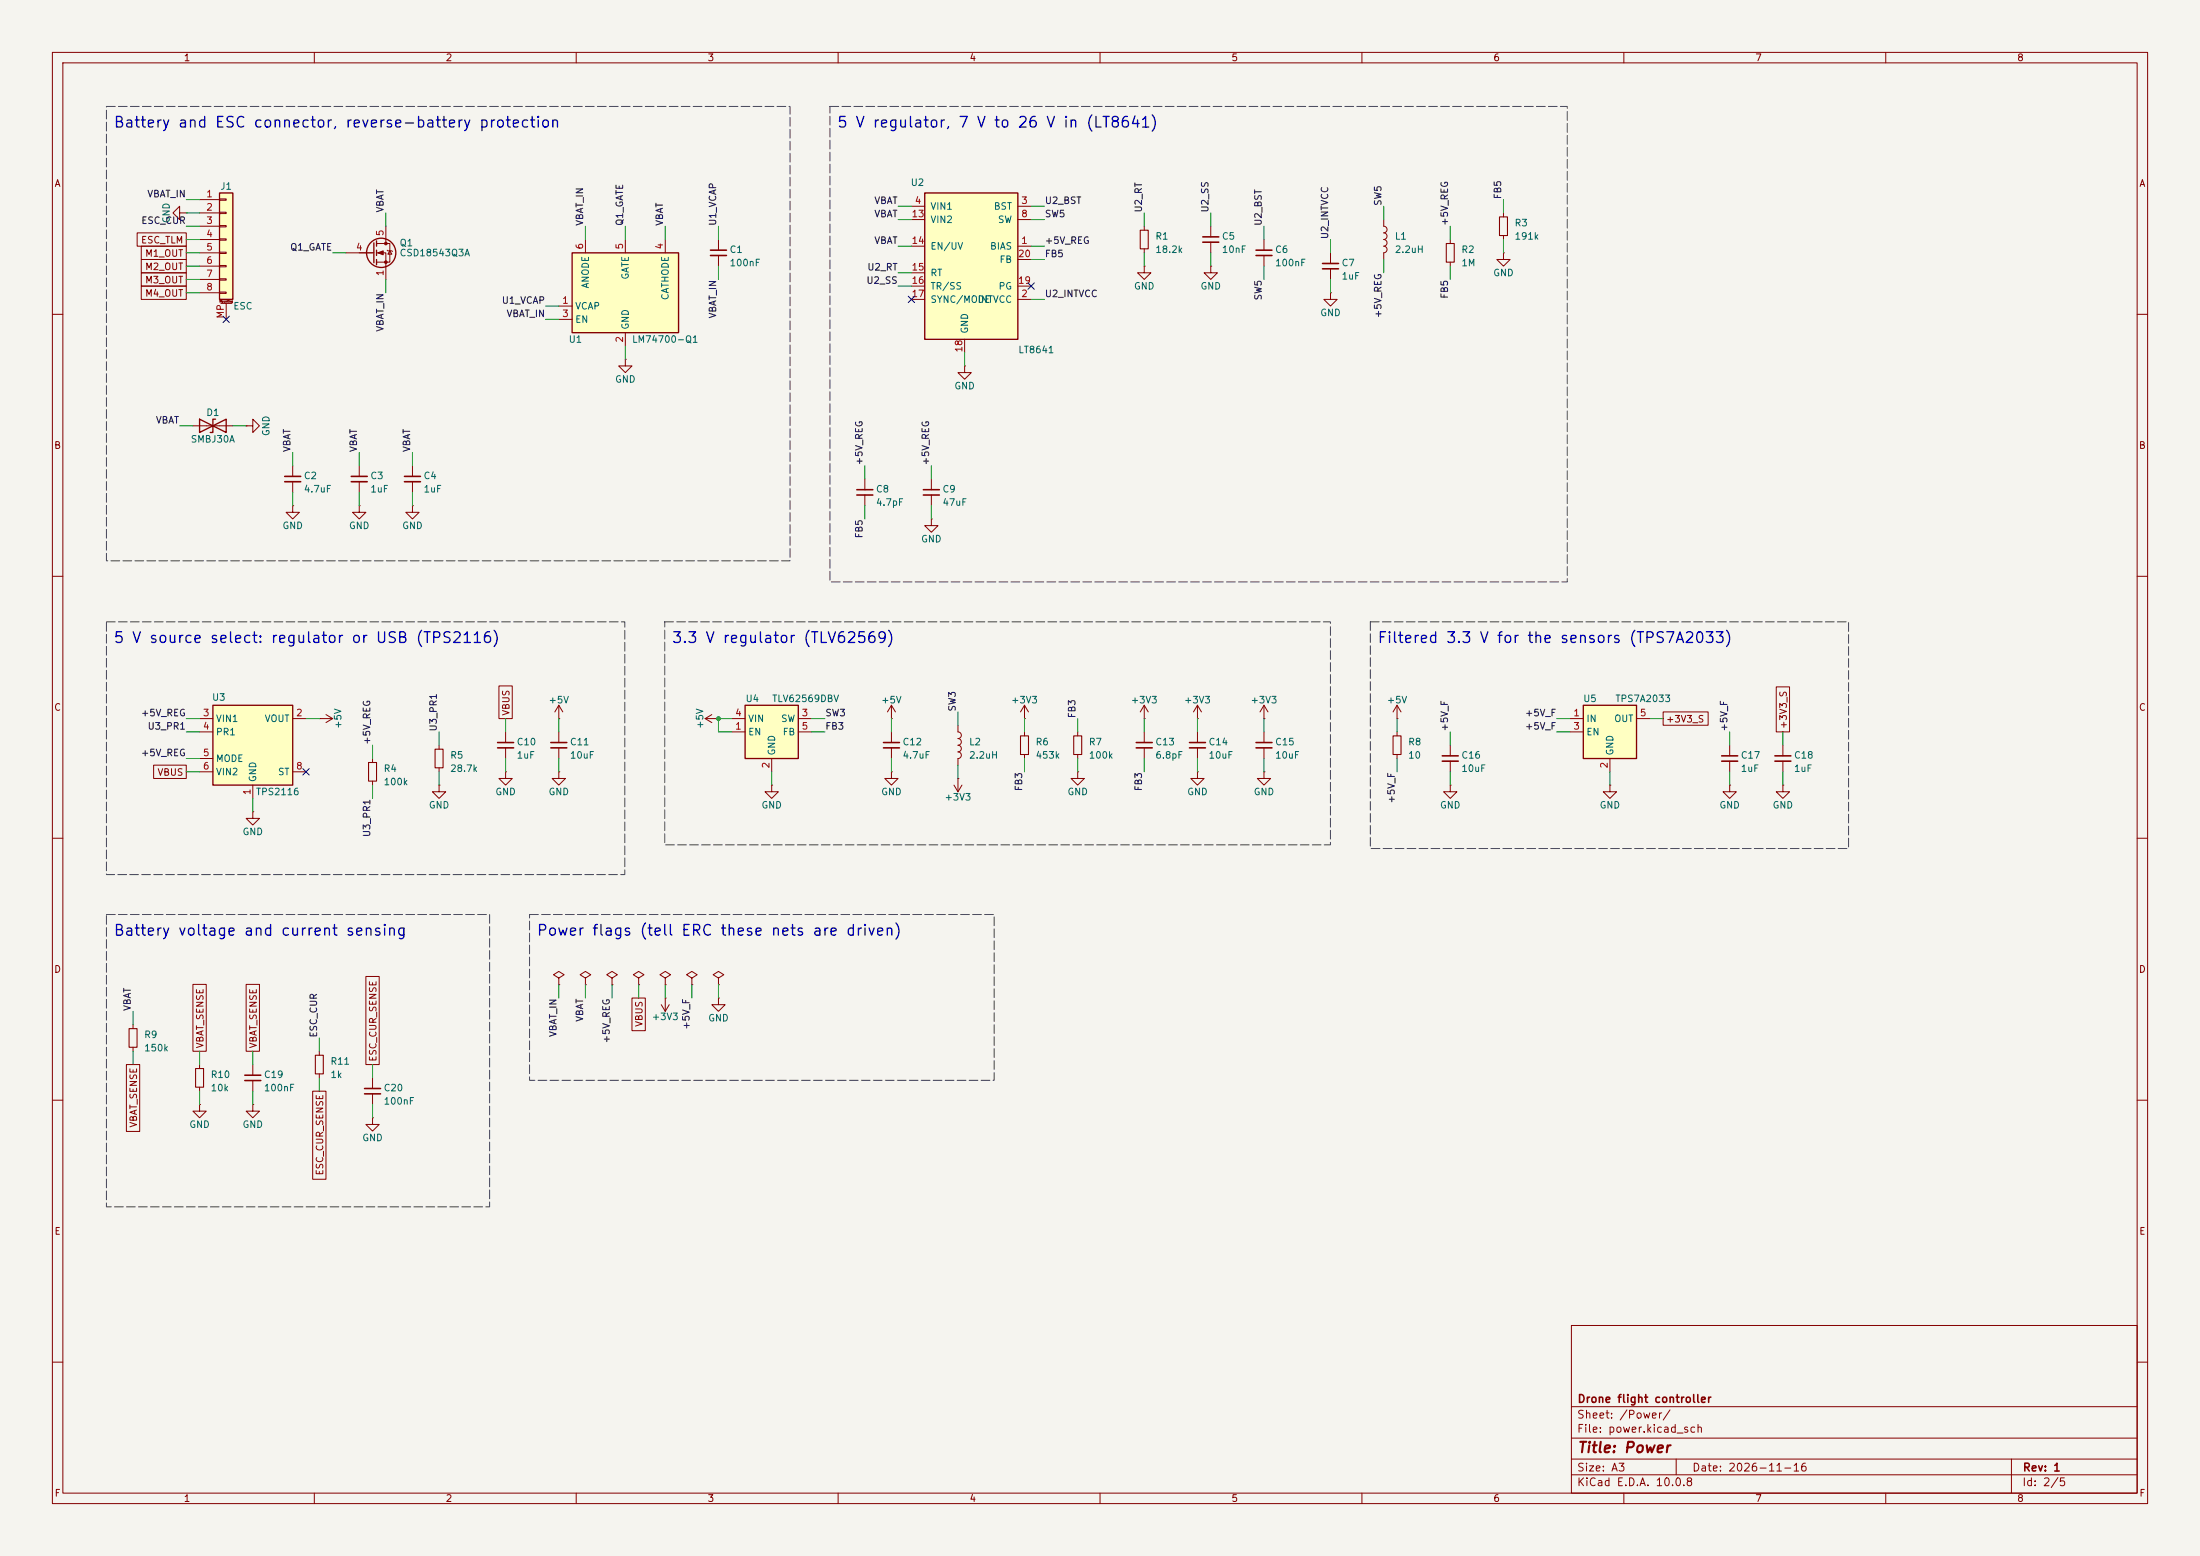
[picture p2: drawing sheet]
<svg xmlns="http://www.w3.org/2000/svg" width="420mm" height="297mm" viewBox="0 0 420 297" stroke-linecap="round" stroke-linejoin="round" font-family="sans-serif">
<path d="M0 0h420v297h-420z" fill="#f5f4ef" stroke="#f5f4ef" stroke-width=".19"/>
<g fill="none" stroke="#840000" stroke-width=".19">
<path d="M10 10h400v277h-400zM12 12h396v273h-396zM60 10v2M110 10v2M160 10v2M210 10v2M260 10v2M310 10v2M360 10v2M231.1 50.8v1.3h1.3l-1.3 1.2-1.2-1.2h1.2M231.1 50.8h.1M10 60h2"/>
<path d="M408 60h2M10 110h2M408 110h2M134.6 137.2l1.3 .7M134.6 137.2h2.6M135.9 136.4l-1.3 .8M137.2 137.2h.1M170.2 139.7v2M195.6 139.7v.8M266.7 139.7v.8M10 160h2M170.2 147.3v1.3h1.2l-1.2 1.3-1.3-1.3h1.3"/>
<path d="M170.2 147.3h.1M170.2 142.7v2.1M195.6 144v.8M266.7 144v.8M408 160h2M10 210h2M408 210h2M300 253h108v32h-108zM10 260h2M300 278.5h108M300 274.5h108M300 268.5h108"/>
<path d="M320 278.5v3M384 278.5v6.5M408 260h2M60 285v2M110 285v2M160 285v2M210 285v2M260 285v2M300 281.5h108M310 285v2M360 285v2"/>
</g>
<path d="M194.8 140.5h1.5v3.5h-1.5zM265.9 140.5h1.6v3.5h-1.6z" fill="none" stroke="#840000" stroke-width=".2"/>
<path d="M168.7 141.7h3M168.7 142.7h3" fill="none" stroke="#840000" stroke-width=".3"/>
<path d="M142.2 134.6h10.2v10.2h-10.2z" fill="#ffffc2"/>
<path d="M142.2 134.6h10.2v10.2h-10.2z" fill="none" stroke="#840000" stroke-width=".25"/>
<path d="M137.2 45.7v2.1M137.2 48.8v2M139.7 139.7h2.5M139.7 137.2h2.5M152.4 139.7h2.5M152.4 137.2h2.5M147.3 144.8v2.5M276.9 149.9v1.2h1.2l-1.2 1.3-1.3-1.3h1.3M276.9 149.9h.1M38.1 210.8v1.3h1.3l-1.3 1.3-1.3-1.3h1.3M38.1 210.8h.1" fill="none" stroke="#840000" stroke-width=".19"/>
<path d="M135.6 47.8h3.1M135.6 48.8h3.1" fill="none" stroke="#840000" stroke-width=".3"/>
<path d="M302.3 134.6h10.1v10.2h-10.1z" fill="#ffffc2"/>
<path d="M302.3 134.6h10.1v10.2h-10.1z" fill="none" stroke="#840000" stroke-width=".25"/>
<g fill="none" stroke="#840000" stroke-width=".19">
<path d="M218.4 50.8v1.3h1.3l-1.3 1.2-1.2-1.2h1.2M218.4 50.8h.1M218.4 43.2v.7M218.4 47.5v.8M170.2 137.2h.1M170.2 134.6l-.8 1.3M170.2 134.6l.7 1.3M170.2 134.6v2.6M205.7 139.7v.8M228.6 137.2h.1M228.6 134.6l-.8 1.3M228.6 134.6l.8 1.3"/>
<path d="M228.6 134.6v2.6M266.7 137.2h.1M266.7 134.6l-.8 1.3M266.7 134.6l.8 1.3M266.7 134.6v2.6M299.7 137.2h2.6M299.7 139.7h2.6M312.4 137.2h2.6M205.7 147.3v1.3h1.3l-1.3 1.3-1.2-1.3h1.2M205.7 147.3h.1M205.7 144v.8M241.3 147.3v1.3h1.3l-1.3 1.3-1.3-1.3h1.3"/>
<path d="M241.3 147.3h.1M276.9 142.2v2.1M276.9 145.3v2M307.3 149.9v1.2h1.3l-1.3 1.3-1.2-1.3h1.2M307.3 149.9h.1M307.3 144.8v2.5M38.1 203.2v.8M38.1 207.5v.8M48.3 203.2v2M48.3 206.2v2.1M71.1 205.7v2.1M71.1 208.8v2"/>
</g>
<path d="M275.3 144.3h3.1M275.3 145.3h3.1M46.7 205.2h3.1M46.7 206.2h3.1M69.6 207.8h3M69.6 208.8h3" fill="none" stroke="#840000" stroke-width=".3"/>
<path d="M217.7 43.9h1.5v3.6h-1.5zM205 140.5h1.5v3.5h-1.5zM37.3 204h1.6v3.5h-1.6z" fill="none" stroke="#840000" stroke-width=".2"/>
<path d="M176.5 36.8h17.8v28h-17.8z" fill="#ffffc2"/>
<path d="M176.5 36.8h17.8v28h-17.8z" fill="none" stroke="#840000" stroke-width=".25"/>
<g fill="none" stroke="#840000" stroke-width=".19">
<path d="M174 39.4h2.5M194.3 39.4h2.5M34.3 40.6v-1.2l-1.3 1.2 1.3 1.3v-1.3h1.3M35.6 40.6h.1M174 47h2.5M174 57.2h2.5M174 41.9h2.5M174 52.1h2.5M174 54.6h2.5M194.3 47h2.5M194.3 57.2h2.5M194.3 41.9h2.5"/>
<path d="M194.3 54.6h2.5M194.3 49.5h2.5M231.1 43.2v2M231.1 46.2v2.1M241.3 45.7v2.1M241.3 48.8v2M254 55.9v1.3h1.3l-1.3 1.2-1.3-1.2h1.3M254 55.9h.1M254 48.3v2M254 51.3v2M264.2 41.9v1.3a.63 .63 0 0 1 .6 .6 .63 .63 0 0 1-.6 .6 .64 .64 0 0 1 .6 .7 .64 .64 0 0 1-.6 .6 .64 .64 0 0 1 .6 .6 .64 .64 0 0 1-.6 .7M264.2 47a.63 .63 0 0 1 .6 .6 .63 .63 0 0 1-.6 .7v1.2"/>
<path d="M276.9 45.7v.8M276.9 50v.8M287 48.3v1.2h1.3l-1.3 1.3-1.3-1.3h1.3M287 48.3h.1M287 40.6v.8M287 45v.7M184.1 69.9v1.2h1.3l-1.3 1.3-1.2-1.3h1.2M184.1 69.9h.1M184.1 64.8v2.5M165.1 91.4v2.1M165.1 94.5v2M177.8 99.1v1.2h1.3l-1.3 1.3-1.3-1.3h1.3"/>
<path d="M177.8 99.1h.1M177.8 91.4v2.1M177.8 94.5v2M182.9 138.4v1.3a.64 .64 0 0 1 .6 .6 .64 .64 0 0 1-.6 .7 .64 .64 0 0 1 .6 .6 .64 .64 0 0 1-.6 .6M195.6 137.2h.1M195.6 134.6l-.8 1.3M195.6 134.6l.7 1.3M195.6 134.6v2.6M218.4 137.2h.1M218.4 134.6l-.7 1.3M218.4 134.6l.8 1.3M218.4 134.6v2.6"/>
<path d="M218.4 139.7v2M228.6 139.7v2M241.3 137.2h.1M241.3 134.6v2.6M241.3 139.7v2M241.3 134.6l-.8 1.3M241.3 134.6l.8 1.3M147.3 149.9v1.2h1.3l-1.3 1.3-1.3-1.3h1.3M147.3 149.9h.1M182.1 149.9l.8 1.2M182.9 142.2a.64 .64 0 0 1 .6 .7 .64 .64 0 0 1-.6 .6 .64 .64 0 0 1 .6 .7 .64 .64 0 0 1-.6 .6v1.3M182.9 148.6h.1"/>
<path d="M182.9 148.6v2.5M183.6 149.9l-.7 1.2M218.4 142.7v2.1M228.6 147.3v1.3h1.3l-1.3 1.3-1.3-1.3h1.3M228.6 147.3h.1M228.6 142.7v2.1M241.3 142.7v2.1M330.2 149.9v1.2h1.3l-1.3 1.3-1.3-1.3h1.3M330.2 149.9h.1M330.2 142.2v2.1M330.2 145.3v2M340.4 149.9v1.2h1.2l-1.2 1.3-1.3-1.3h1.3"/>
<path d="M340.4 149.9h.1M340.4 142.2v2.1M340.4 145.3v2M106.7 186.7l1-.6-1-.7-1 .7 1 .6v1.3M106.7 188h.1M111.8 186.7l1-.6-1-.7-1.1 .7 1.1 .6v1.3M111.8 188h.1M116.8 186.7l1.1-.6-1.1-.7-1 .7 1 .6v1.3M116.8 188h.1M121.9 186.7l1-.6-1-.7-1 .7 1 .6v1.3M121.9 188h.1M126.2 191.8l.8 1.2"/>
<path d="M127 186.7l1-.6-1-.7-1 .7 1 .6v1.3M127 188h.1M127 190.5h.1M127 190.5v2.5M127.8 191.8l-.8 1.2M132.1 186.7l1-.6-1-.7-1 .7 1 .6v1.3M132.1 188h.1M137.2 190.5v1.3h1.2l-1.2 1.2-1.3-1.2h1.3M137.2 190.5h.1M137.2 186.7l1-.6-1-.7-1.1 .7 1.1 .6v1.3M137.2 188h.1M48.3 210.8v1.3h1.2l-1.2 1.3-1.3-1.3h1.3"/>
<path d="M48.3 210.8h.1"/>
</g>
<g fill="none" stroke="#840000" stroke-width=".3">
<path d="M229.6 45.2h3.1M229.6 46.2h3.1M239.8 47.8h3M239.8 48.8h3M252.5 50.3h3M252.5 51.3h3M163.6 93.5h3M163.6 94.5h3M176.3 93.5h3M176.3 94.5h3M216.9 141.7h3.1M216.9 142.7h3.1"/>
<path d="M227.1 141.7h3M227.1 142.7h3M239.8 141.7h3M239.8 142.7h3M328.7 144.3h3M328.7 145.3h3M338.8 144.3h3.1M338.8 145.3h3.1"/>
</g>
<path d="M276.1 46.5h1.5v3.5h-1.5zM286.3 41.4h1.5v3.6h-1.5z" fill="none" stroke="#840000" stroke-width=".2"/>
<path d="M41.9 36.8h2.5v20.4h-2.5z" fill="#ffffc2"/>
<g fill="none" stroke="#840000" stroke-width=".25">
<path d="M41.9 36.8h2.5v20.4h-2.5zM71.4 46.4v3.8M71.9 46v1M71.9 47.8v1M71.9 49.5v1"/>
<circle cx="72.8" cy="48.3" r="2.79"/>
</g>
<g fill="none" stroke="#840000" stroke-width=".19">
<path d="M38.1 38.1h3.8M41.9 38h1.3v.2h-1.3zM38.1 40.6h3.8M38.1 43.2h3.8M38.1 45.7h3.8M38.1 48.3h3.8M38.1 50.8h3.8M38.1 53.3h3.8M38.1 55.9h3.8M41.9 40.5h1.3v.3h-1.3zM41.9 43.1h1.3v.2h-1.3zM41.9 45.6h1.3v.2h-1.3z"/>
<path d="M41.9 48.1h1.3v.3h-1.3zM41.9 50.7h1.3v.2h-1.3zM41.9 53.2h1.3v.3h-1.3zM41.9 55.8h1.3v.2h-1.3zM42.2 57.9h2M43.2 57.9v3.1M66 48.3h5.4M71.9 46.5h2.5v3.5h-2.5M71.9 48.3h1.8v5M73.7 43.2v3.3M73.9 47.8l1 .2M74.4 47.9l.4 .6h-.8z"/>
</g>
<g fill="#840000" stroke="#840000" stroke-width=".19">
<path d="M72.1 48.3l1.1-.4v.7z"/>
<circle cx="73.7" cy="46.5" r=".25"/>
<circle cx="73.7" cy="50" r=".25"/>
</g>
<path d="M109.2 48.3h20.3v15.2h-20.3z" fill="#ffffc2"/>
<path d="M109.2 48.3h20.3v15.2h-20.3zM38.1 80v2.6l5.1-2.6v2.6zM41.1 80h-.5v2.6h-.5" fill="none" stroke="#840000" stroke-width=".25"/>
<g fill="none" stroke="#840000" stroke-width=".19">
<path d="M106.7 58.4h2.5M111.8 45.7v2.6M119.4 45.7v2.6M127 45.7v2.6M106.7 61h2.5M119.4 68.6v1.3h1.2l-1.2 1.2-1.3-1.2h1.3M119.4 68.6h.1M119.4 63.5v2.5M36.8 81.3h7.6M47 81.3h1.3v-1.3l1.2 1.3-1.2 1.3v-1.3M47 81.3h.1M55.9 96.5v1.3h1.2l-1.2 1.3-1.3-1.3h1.3"/>
<path d="M55.9 96.5h.1M55.9 88.9v2M55.9 91.9v2.1M68.6 96.5v1.3h1.2l-1.2 1.3-1.3-1.3h1.3M68.6 96.5h.1M68.6 88.9v2M68.6 91.9v2.1M78.7 96.5v1.3h1.3l-1.3 1.3-1.2-1.3h1.2M78.7 96.5h.1M78.7 88.9v2M78.7 91.9v2.1M61 137.2h.1"/>
<path d="M61 137.2h2.5M62.2 136.4l1.3 .8M63.5 137.2l-1.3 .7M96.5 139.7v2M106.7 137.2h.1M106.7 134.6l-.8 1.3M106.7 134.6l.7 1.3M106.7 134.6v2.6M48.3 154.9v1.3h1.2l-1.2 1.3-1.3-1.3h1.3M48.3 154.9h.1M96.5 142.7v2.1M61 200.7v.7"/>
<path d="M61 205v.7"/>
</g>
<path d="M60.2 201.4h1.5v3.6h-1.5z" fill="none" stroke="#840000" stroke-width=".2"/>
<path d="M54.4 90.9h3M54.4 91.9h3M67.1 90.9h3M67.1 91.9h3M77.2 90.9h3.1M77.2 91.9h3.1M95 141.7h3M95 142.7h3" fill="none" stroke="#840000" stroke-width=".3"/>
<path d="M40.6 134.6h15.3v15.3h-15.3z" fill="#ffffc2"/>
<path d="M40.6 134.6h15.3v15.3h-15.3z" fill="none" stroke="#840000" stroke-width=".25"/>
<g fill="none" stroke="#840000" stroke-width=".19">
<path d="M26.2 44.4h9.4v2.6h-9.4zM27 47h8.6v2.5h-8.6zM27 54.6h8.6v2.6h-8.6zM27 49.5h8.6v2.6h-8.6zM27 52.1h8.6v2.5h-8.6zM38.1 137.2h2.5M38.1 139.7h2.5M55.9 137.2h2.5M95.2 130.9h2.6v6.3h-2.6zM106.7 139.7v2M317.5 135.9h8.6v2.5h-8.6zM339.1 131.1h2.5v8.6h-2.5z"/>
<path d="M29.3 146h6.3v2.6h-6.3zM38.1 144.8h2.5M38.1 147.3h2.5M48.3 149.9v2.5M55.9 147.3h2.5M71.1 144.8v.7M71.1 149.1v.8M83.8 149.9v1.2h1.3l-1.3 1.3-1.3-1.3h1.3M83.8 149.9h.1M83.8 142.2v.8M83.8 146.6v.7M96.5 147.3v1.3h1.3l-1.3 1.3-1.3-1.3h1.3"/>
<path d="M96.5 147.3h.1M106.7 147.3v1.3h1.2l-1.2 1.3-1.3-1.3h1.3M106.7 147.3h.1M106.7 142.7v2.1M25.4 195.6v.7M25.4 199.9v.8M36.8 187.9h2.6v12.8h-2.6zM47 187.9h2.5v12.8h-2.5zM69.8 186.4h2.6v16.8h-2.6zM120.6 190.5h2.6v6.2h-2.6zM24.1 203.2h2.6v12.8h-2.6zM59.7 208.3h2.5v16.8h-2.5z"/>
<path d="M71.1 213.4v1.2h1.3l-1.3 1.3-1.3-1.3h1.3M71.1 213.4h.1"/>
</g>
<path d="M105.2 141.7h3M105.2 142.7h3" fill="none" stroke="#840000" stroke-width=".3"/>
<path d="M70.4 145.5h1.5v3.6h-1.5zM83.1 143h1.5v3.6h-1.5zM24.6 196.3h1.6v3.6h-1.6z" fill="none" stroke="#840000" stroke-width=".2"/>
<g fill="none" stroke="#009600" stroke-width=".19">
<path d="M35.6 38.1h2.5M171.4 39.4h2.6M196.8 39.4h2.6M264.2 39.4v2.5M287 38.1v2.5M35.6 55.9h2.5M35.6 40.6h2.5M35.6 43.2h2.5M35.6 45.7h2.5M35.6 48.3h2.5M35.6 50.8h2.5M35.6 53.3h2.5"/>
<path d="M63.5 48.3h2.5M73.7 40.6v2.6M73.7 53.3v2.6M104.1 58.4h2.6M111.8 43.2v2.5M119.4 43.2v2.5M127 43.2v2.5M137.2 43.2v2.5M137.2 50.8v2.5M171.4 41.9h2.6M171.4 47h2.6M171.4 52.1h2.6"/>
<path d="M171.4 54.6h2.6M196.8 57.2h2.6M196.8 41.9h2.6M196.8 47h2.6M196.8 49.5h2.6M218.4 40.6v2.6M218.4 48.3v2.5M231.1 40.6v2.6M231.1 48.3v2.5M241.3 43.2v2.5M241.3 50.8v2.5M254 45.7v2.6"/>
<path d="M254 53.3v2.6M264.2 49.5v2.6M276.9 43.2v2.5M276.9 50.8v2.5M287 45.7v2.6M104.1 61h2.6M119.4 66v2.6M184.1 67.3v2.6M34.3 81.3h2.5M44.4 81.3h2.6M55.9 86.4v2.5M55.9 94v2.5"/>
<path d="M68.6 86.4v2.5M68.6 94v2.5M78.7 86.4v2.5M78.7 94v2.5M165.1 88.9v2.5M165.1 96.5v2.6M177.8 88.9v2.5M177.8 96.5v2.6M35.6 137.2h2.5M35.6 139.7h2.5M58.4 137.2h2.6M83.8 139.7v2.5"/>
<path d="M96.5 137.2v2.5M106.7 137.2v2.5M139.7 137.2h-2.5v2.5h2.5M154.9 137.2h2.6M154.9 139.7h2.6M170.2 137.2v2.5M182.9 135.9v2.5M195.6 137.2v2.5M205.7 137.2v2.5M218.4 137.2v2.5M228.6 137.2v2.5M241.3 137.2v2.5"/>
<path d="M266.7 137.2v2.5M276.9 139.7v2.5M297.2 137.2h2.5M297.2 139.7h2.5M315 137.2h2.5M330.2 139.7v2.5M340.4 139.7v2.5M35.6 144.8h2.5M35.6 147.3h2.5M48.3 152.4v2.5M71.1 142.2v2.6M71.1 149.9v2.5"/>
<path d="M83.8 147.3v2.6M96.5 144.8v2.5M106.7 144.8v2.5M147.3 147.3v2.6M170.2 144.8v2.5M182.9 146.1v2.5M195.6 144.8v2.5M205.7 144.8v2.5M218.4 144.8v2.5M228.6 144.8v2.5M241.3 144.8v2.5M266.7 144.8v2.5"/>
<path d="M276.9 147.3v2.6M307.3 147.3v2.6M330.2 147.3v2.6M340.4 147.3v2.6M25.4 193v2.6M61 198.1v2.6M106.7 188v2.5M111.8 188v2.5M116.8 188v2.5M121.9 188v2.5M127 188v2.5M132.1 188v2.5"/>
<path d="M137.2 188v2.5M25.4 200.7v2.5M38.1 200.7v2.5M38.1 208.3v2.5M48.3 200.7v2.5M48.3 208.3v2.5M61 205.7v2.6M71.1 203.2v2.5M71.1 210.8v2.6"/>
</g>
<path d="M173.4 56.5l1.2 1.3M174.6 56.5l-1.2 1.3M196.2 54l1.3 1.2M197.5 54l-1.3 1.2M42.6 60.4l1.2 1.2M43.8 60.4l-1.2 1.2M57.8 146.7l1.2 1.2M59 146.7l-1.2 1.2" fill="none" stroke="#000084" stroke-width=".19"/>
<path d="M20.3 20.3h130.5v86.7h-130.5zM158.4 20.3h140.8v90.8h-140.8zM20.3 118.7h99v48.2h-99zM126.9 118.7h127.1v42.6h-127.1zM261.6 118.7h91.3v43.3h-91.3zM20.3 174.6h73.2v55.8h-73.2zM101.1 174.6h88.7v31.6h-88.7z" fill="none" stroke="#484848" stroke-width=".19" stroke-dasharray="1.7 .6"/>
<circle cx="137.2" cy="137.2" r=".46" fill="#009600"/>
<g font-size="2" fill="#0000c2">
<text x="21.6" y="24.9">Battery and ESC connector, reverse-battery protection</text>
<text x="159.7" y="24.9">5 V regulator, 7 V to 26 V in (LT8641)</text>
<text x="21.6" y="123.2">5 V source select: regulator or USB (TPS2116)</text>
<text x="128.1" y="123.2">3.3 V regulator (TLV62569)</text>
<text x="262.8" y="123.2">Filtered 3.3 V for the sensors (TPS7A2033)</text>
<text x="21.6" y="179.1">Battery voltage and current sensing</text>
<text x="102.3" y="179.1">Power flags (tell ERC these nets are driven)</text>
</g>
<text font-size="2" fill="#840000" x="301" y="277.8">Title: Power</text>
<g font-size="1.5" fill="#840000">
<text x="301" y="268.1">Drone flight controller</text>
<text x="300.9" y="273.8">File: power.kicad_sch</text>
<text x="300.9" y="271.1">Sheet: /Power/</text>
<text x="300.9" y="281.2">Size: A3</text>
<text x="322.9" y="281.2">Date: 2026-11-16</text>
<text x="386" y="281.2">Rev: 1</text>
<text x="300.9" y="284">KiCad E.D.A. 10.0.8</text>
<text x="385.9" y="284">Id: 2/5</text>
</g>
<g font-size="1.3" fill="#840000">
<text x="35" y="12">1</text>
<text x="85" y="12">2</text>
<text x="135" y="12">3</text>
<text x="185" y="12">4</text>
<text x="235" y="12">5</text>
<text x="285" y="12">6</text>
<text x="335" y="12">7</text>
<text x="385" y="12">8</text>
<text x="10.3" y="36">A</text>
<text x="408.3" y="36">A</text>
<text x="26.8" y="46.8">ESC_TLM</text>
<text x="27.6" y="49.3">M1_OUT</text>
<text x="27.6" y="51.9">M2_OUT</text>
<text x="27.6" y="56.9">M4_OUT</text>
<text x="27.6" y="54.4">M3_OUT</text>
<text x="10.2" y="86">B</text>
<text x="408.2" y="86">B</text>
<text x="10.2" y="136">C</text>
<text x="97.6" y="136.7" transform="rotate(-90 97.6 136.7)">VBUS</text>
<text x="408.2" y="136">C</text>
<text x="317.9" y="138.2">+3V3_S</text>
<text x="341.4" y="139.3" transform="rotate(-90 341.4 139.3)">+3V3_S</text>
<text x="30" y="148.4">VBUS</text>
<text x="10.2" y="186">D</text>
<text x="408.2" y="186">D</text>
<text x="123" y="196.1" transform="rotate(-90 123 196.1)">VBUS</text>
<text x="39.2" y="200.2" transform="rotate(-90 39.2 200.2)">VBAT_SENSE</text>
<text x="49.3" y="200.2" transform="rotate(-90 49.3 200.2)">VBAT_SENSE</text>
<text x="72.2" y="202.8" transform="rotate(-90 72.2 202.8)">ESC_CUR_SENSE</text>
<text x="26.5" y="215.3" transform="rotate(-90 26.5 215.3)">VBAT_SENSE</text>
<text x="62" y="224.5" transform="rotate(-90 62 224.5)">ESC_CUR_SENSE</text>
<text x="10.3" y="236">E</text>
<text x="408.3" y="236">E</text>
<text x="10.3" y="286">F</text>
<text x="35" y="287">1</text>
<text x="85" y="287">2</text>
<text x="135" y="287">3</text>
<text x="185" y="287">4</text>
<text x="235" y="287">5</text>
<text x="285" y="287">6</text>
<text x="335" y="287">7</text>
<text x="385" y="287">8</text>
<text x="408.3" y="286">F</text>
</g>
<g font-size="1.3" fill="#006464">
<text x="173.8" y="35.8">U2</text>
<text x="42" y="36.5">J1</text>
<text x="177.5" y="40.3">VIN1</text>
<text x="189.6" y="40.3">BST</text>
<text x="32.7" y="42.7" transform="rotate(-90 32.7 42.7)">GND</text>
<text x="76.2" y="47.3">Q1</text>
<text x="177.5" y="42.9">VIN2</text>
<text x="177.5" y="48">EN/UV</text>
<text x="188.9" y="48">BIAS</text>
<text x="190.4" y="42.9">SW</text>
<text x="220.5" y="46">R1</text>
<text x="233.2" y="46">C5</text>
<text x="266.2" y="46">L1</text>
<text x="289" y="43.5">R3</text>
<text x="289" y="46">191k</text>
<text x="76.2" y="49.2">CSD18543Q3A</text>
<text x="120.3" y="53.5" transform="rotate(-90 120.3 53.5)">GATE</text>
<text x="139.2" y="48.6">C1</text>
<text x="139.2" y="51.1">100nF</text>
<text x="177.5" y="53">RT</text>
<text x="190.7" y="50.5">FB</text>
<text x="220.5" y="48.6">18.2k</text>
<text x="233.2" y="48.6">10nF</text>
<text x="243.3" y="48.6">C6</text>
<text x="243.3" y="51.1">100nF</text>
<text x="256" y="51.1">C7</text>
<text x="256" y="53.7">1uF</text>
<text x="266.2" y="48.6">2.2uH</text>
<text x="278.9" y="48.6">R2</text>
<text x="278.9" y="51.1">1M</text>
<text x="285" y="53">GND</text>
<text x="44.4" y="59.4">ESC</text>
<text x="109.7" y="59.4">VCAP</text>
<text x="112.7" y="55.2" transform="rotate(-90 112.7 55.2)">ANODE</text>
<text x="128" y="57.4" transform="rotate(-90 128 57.4)">CATHODE</text>
<text x="177.5" y="55.6">TR/SS</text>
<text x="177.5" y="58.1">SYNC/MODE</text>
<text x="186.5" y="58.1">INTVCC</text>
<text x="190.5" y="55.6">PG</text>
<text x="216.4" y="55.6">GND</text>
<text x="229.1" y="55.6">GND</text>
<text x="108.5" y="65.7">U1</text>
<text x="109.7" y="61.9">EN</text>
<text x="120.3" y="63" transform="rotate(-90 120.3 63)">GND</text>
<text x="120.6" y="65.7">LM74700-Q1</text>
<text x="185.1" y="63.8" transform="rotate(-90 185.1 63.8)">GND</text>
<text x="251.9" y="60.7">GND</text>
<text x="194.3" y="67.7">LT8641</text>
<text x="117.3" y="73.4">GND</text>
<text x="182.1" y="74.6">GND</text>
<text x="39.3" y="79.7">D1</text>
<text x="51.8" y="83.3" transform="rotate(-90 51.8 83.3)">GND</text>
<text x="36.3" y="84.8">SMBJ30A</text>
<text x="57.9" y="91.8">C2</text>
<text x="57.9" y="94.3">4.7uF</text>
<text x="70.6" y="91.8">C3</text>
<text x="70.6" y="94.3">1uF</text>
<text x="80.8" y="91.8">C4</text>
<text x="80.8" y="94.3">1uF</text>
<text x="167.1" y="94.3">C8</text>
<text x="179.8" y="94.3">C9</text>
<text x="53.8" y="101.3">GND</text>
<text x="66.5" y="101.3">GND</text>
<text x="76.7" y="101.3">GND</text>
<text x="167.1" y="96.8">4.7pF</text>
<text x="179.8" y="96.8">47uF</text>
<text x="175.7" y="103.8">GND</text>
<text x="40.4" y="134.1">U3</text>
<text x="104.6" y="134.6">+5V</text>
<text x="142.2" y="134.3">U4</text>
<text x="147.3" y="134.3">TLV62569DBV</text>
<text x="168.1" y="134.6">+5V</text>
<text x="192.9" y="134.6">+3V3</text>
<text x="215.8" y="134.6">+3V3</text>
<text x="225.9" y="134.6">+3V3</text>
<text x="238.6" y="134.6">+3V3</text>
<text x="264.6" y="134.6">+5V</text>
<text x="302.1" y="134.3">U5</text>
<text x="308.3" y="134.3">TPS7A2033</text>
<text x="41.1" y="138.1">VIN1</text>
<text x="41.1" y="140.7">PR1</text>
<text x="50.4" y="138.1">VOUT</text>
<text x="65.5" y="139.2" transform="rotate(-90 65.5 139.2)">+5V</text>
<text x="98.5" y="142.6">C10</text>
<text x="108.7" y="142.6">C11</text>
<text x="134.6" y="139.2" transform="rotate(-90 134.6 139.2)">+5V</text>
<text x="142.7" y="140.7">EN</text>
<text x="142.7" y="138.1">VIN</text>
<text x="149" y="138.1">SW</text>
<text x="149.3" y="140.7">FB</text>
<text x="172.2" y="142.6">C12</text>
<text x="184.9" y="142.6">L2</text>
<text x="197.6" y="142.6">R6</text>
<text x="207.8" y="142.6">R7</text>
<text x="220.5" y="142.6">C13</text>
<text x="230.6" y="142.6">C14</text>
<text x="243.3" y="142.6">C15</text>
<text x="268.7" y="142.6">R8</text>
<text x="302.7" y="138.1">IN</text>
<text x="302.7" y="140.7">EN</text>
<text x="308.1" y="138.1">OUT</text>
<text x="41.1" y="145.7">MODE</text>
<text x="41.1" y="148.3">VIN2</text>
<text x="49.2" y="149.4" transform="rotate(-90 49.2 149.4)">GND</text>
<text x="53" y="148.3">ST</text>
<text x="73.1" y="147.6">R4</text>
<text x="85.8" y="145.1">R5</text>
<text x="85.8" y="147.6">28.7k</text>
<text x="98.5" y="145.1">1uF</text>
<text x="108.7" y="145.1">10uF</text>
<text x="148.3" y="144.3" transform="rotate(-90 148.3 144.3)">GND</text>
<text x="172.2" y="145.1">4.7uF</text>
<text x="184.9" y="145.1">2.2uH</text>
<text x="197.6" y="145.1">453k</text>
<text x="207.8" y="145.1">100k</text>
<text x="220.5" y="145.1">6.8pF</text>
<text x="230.6" y="145.1">10uF</text>
<text x="243.3" y="145.1">10uF</text>
<text x="268.7" y="145.1">10</text>
<text x="278.9" y="145.1">C16</text>
<text x="278.9" y="147.6">10uF</text>
<text x="308.3" y="144.3" transform="rotate(-90 308.3 144.3)">GND</text>
<text x="332.2" y="145.1">C17</text>
<text x="332.2" y="147.6">1uF</text>
<text x="342.4" y="145.1">C18</text>
<text x="342.4" y="147.6">1uF</text>
<text x="48.8" y="152.1">TPS2116</text>
<text x="73.1" y="150.2">100k</text>
<text x="81.8" y="154.6">GND</text>
<text x="94.5" y="152.1">GND</text>
<text x="104.6" y="152.1">GND</text>
<text x="145.3" y="154.6">GND</text>
<text x="168.1" y="152.1">GND</text>
<text x="180.2" y="153.1">+3V3</text>
<text x="203.7" y="152.1">GND</text>
<text x="226.5" y="152.1">GND</text>
<text x="239.2" y="152.1">GND</text>
<text x="274.8" y="154.6">GND</text>
<text x="305.3" y="154.6">GND</text>
<text x="328.1" y="154.6">GND</text>
<text x="338.3" y="154.6">GND</text>
<text x="46.2" y="159.7">GND</text>
<text x="124.3" y="195">+3V3</text>
<text x="135.1" y="195.3">GND</text>
<text x="27.4" y="198.4">R9</text>
<text x="27.4" y="201">150k</text>
<text x="63" y="203.5">R11</text>
<text x="40.1" y="206.1">R10</text>
<text x="40.1" y="208.6">10k</text>
<text x="50.3" y="206.1">C19</text>
<text x="50.3" y="208.6">100nF</text>
<text x="63" y="206.1">1k</text>
<text x="73.1" y="208.6">C20</text>
<text x="36" y="215.6">GND</text>
<text x="46.2" y="215.6">GND</text>
<text x="73.1" y="211.1">100nF</text>
<text x="69.1" y="218.1">GND</text>
</g>
<g font-size="1.3" fill="#0f0f0f">
<text x="28" y="38">VBAT_IN</text>
<text x="73.5" y="40.7" transform="rotate(-90 73.5 40.7)">VBAT</text>
<text x="166.8" y="39.2">VBAT</text>
<text x="166.8" y="41.8">VBAT</text>
<text x="199.4" y="39.2">U2_BST</text>
<text x="199.4" y="41.8">SW5</text>
<text x="218.3" y="40.7" transform="rotate(-90 218.3 40.7)">U2_RT</text>
<text x="231" y="40.7" transform="rotate(-90 231 40.7)">U2_SS</text>
<text x="264" y="39.4" transform="rotate(-90 264 39.4)">SW5</text>
<text x="286.9" y="38.1" transform="rotate(-90 286.9 38.1)">FB5</text>
<text x="26.9" y="43.1">ESC_CUR</text>
<text x="111.6" y="43.2" transform="rotate(-90 111.6 43.2)">VBAT_IN</text>
<text x="119.3" y="43.2" transform="rotate(-90 119.3 43.2)">Q1_GATE</text>
<text x="126.9" y="43.2" transform="rotate(-90 126.9 43.2)">VBAT</text>
<text x="137" y="43.2" transform="rotate(-90 137 43.2)">U1_VCAP</text>
<text x="166.8" y="46.9">VBAT</text>
<text x="199.4" y="46.9">+5V_REG</text>
<text x="241.2" y="43.2" transform="rotate(-90 241.2 43.2)">U2_BST</text>
<text x="253.9" y="45.7" transform="rotate(-90 253.9 45.7)">U2_INTVCC</text>
<text x="276.7" y="43.2" transform="rotate(-90 276.7 43.2)">+5V_REG</text>
<text x="55.3" y="48.1">Q1_GATE</text>
<text x="165.5" y="51.9">U2_RT</text>
<text x="199.4" y="49.4">FB5</text>
<text x="95.7" y="58.3">U1_VCAP</text>
<text x="165.3" y="54.5">U2_SS</text>
<text x="199.4" y="57">U2_INTVCC</text>
<text x="241.2" y="57.4" transform="rotate(-90 241.2 57.4)">SW5</text>
<text x="276.7" y="57.1" transform="rotate(-90 276.7 57.1)">FB5</text>
<text x="73.5" y="63.4" transform="rotate(-90 73.5 63.4)">VBAT_IN</text>
<text x="96.6" y="60.8">VBAT_IN</text>
<text x="137" y="60.9" transform="rotate(-90 137 60.9)">VBAT_IN</text>
<text x="264" y="60.8" transform="rotate(-90 264 60.8)">+5V_REG</text>
<text x="29.6" y="81.2">VBAT</text>
<text x="55.8" y="86.4" transform="rotate(-90 55.8 86.4)">VBAT</text>
<text x="68.5" y="86.4" transform="rotate(-90 68.5 86.4)">VBAT</text>
<text x="78.6" y="86.4" transform="rotate(-90 78.6 86.4)">VBAT</text>
<text x="165" y="88.9" transform="rotate(-90 165 88.9)">+5V_REG</text>
<text x="177.7" y="88.9" transform="rotate(-90 177.7 88.9)">+5V_REG</text>
<text x="165" y="102.9" transform="rotate(-90 165 102.9)">FB5</text>
<text x="26.8" y="137">+5V_REG</text>
<text x="157.5" y="137">SW3</text>
<text x="182.8" y="135.9" transform="rotate(-90 182.8 135.9)">SW3</text>
<text x="205.6" y="137.2" transform="rotate(-90 205.6 137.2)">FB3</text>
<text x="291" y="137">+5V_F</text>
<text x="28.1" y="139.6">U3_PR1</text>
<text x="71" y="142.3" transform="rotate(-90 71 142.3)">+5V_REG</text>
<text x="83.7" y="139.7" transform="rotate(-90 83.7 139.7)">U3_PR1</text>
<text x="157.5" y="139.6">FB3</text>
<text x="276.7" y="139.7" transform="rotate(-90 276.7 139.7)">+5V_F</text>
<text x="291" y="139.6">+5V_F</text>
<text x="330.1" y="139.7" transform="rotate(-90 330.1 139.7)">+5V_F</text>
<text x="26.8" y="144.7">+5V_REG</text>
<text x="195.5" y="151.1" transform="rotate(-90 195.5 151.1)">FB3</text>
<text x="218.3" y="151.1" transform="rotate(-90 218.3 151.1)">FB3</text>
<text x="266.6" y="153.5" transform="rotate(-90 266.6 153.5)">+5V_F</text>
<text x="71" y="159.9" transform="rotate(-90 71 159.9)">U3_PR1</text>
<text x="25.3" y="193.1" transform="rotate(-90 25.3 193.1)">VBAT</text>
<text x="111.6" y="195.1" transform="rotate(-90 111.6 195.1)">VBAT</text>
<text x="132" y="196.7" transform="rotate(-90 132 196.7)">+5V_F</text>
<text x="60.8" y="198.1" transform="rotate(-90 60.8 198.1)">ESC_CUR</text>
<text x="106.6" y="198" transform="rotate(-90 106.6 198)">VBAT_IN</text>
<text x="116.7" y="199.3" transform="rotate(-90 116.7 199.3)">+5V_REG</text>
</g>
<g font-size="1.3" fill="#a90000">
<text x="39.3" y="38">1</text>
<text x="39.3" y="40.5">2</text>
<text x="173.9" y="41.8">13</text>
<text x="174.5" y="39.2">4</text>
<text x="194.8" y="39.2">3</text>
<text x="194.8" y="41.8">8</text>
<text x="39.3" y="43">3</text>
<text x="39.3" y="45.6">4</text>
<text x="73.5" y="45.2" transform="rotate(-90 73.5 45.2)">5</text>
<text x="111.6" y="47.7" transform="rotate(-90 111.6 47.7)">6</text>
<text x="119.2" y="47.7" transform="rotate(-90 119.2 47.7)">5</text>
<text x="126.9" y="47.7" transform="rotate(-90 126.9 47.7)">4</text>
<text x="173.9" y="46.9">14</text>
<text x="194.8" y="46.9">1</text>
<text x="39.3" y="48.1">5</text>
<text x="39.3" y="50.7">6</text>
<text x="39.3" y="53.2">7</text>
<text x="67.8" y="48.1">4</text>
<text x="73.5" y="52.8" transform="rotate(-90 73.5 52.8)">1</text>
<text x="173.9" y="51.9">15</text>
<text x="194.2" y="49.4">20</text>
<text x="39.3" y="55.7">8</text>
<text x="107.2" y="58.3">1</text>
<text x="173.9" y="54.5">16</text>
<text x="173.9" y="57">17</text>
<text x="194.2" y="54.5">19</text>
<text x="194.8" y="57">2</text>
<text x="43" y="60.9" transform="rotate(-90 43 60.9)">MP</text>
<text x="107.2" y="60.8">3</text>
<text x="119.2" y="65.5" transform="rotate(-90 119.2 65.5)">2</text>
<text x="184" y="67.4" transform="rotate(-90 184 67.4)">18</text>
<text x="38.6" y="137">3</text>
<text x="56.4" y="137">2</text>
<text x="140.2" y="137">4</text>
<text x="152.9" y="137">3</text>
<text x="300.3" y="137">1</text>
<text x="313" y="137">5</text>
<text x="38.6" y="139.6">4</text>
<text x="140.2" y="139.6">1</text>
<text x="152.9" y="139.6">5</text>
<text x="300.3" y="139.6">3</text>
<text x="38.6" y="144.6">5</text>
<text x="38.6" y="147.2">6</text>
<text x="56.4" y="147.2">8</text>
<text x="147.2" y="146.8" transform="rotate(-90 147.2 146.8)">2</text>
<text x="307.2" y="146.8" transform="rotate(-90 307.2 146.8)">2</text>
<text x="48.1" y="151.9" transform="rotate(-90 48.1 151.9)">1</text>
</g>
<text font-size=".4" fill="#840000" x="41.9" y="57.8">Mounting</text>
</svg>
